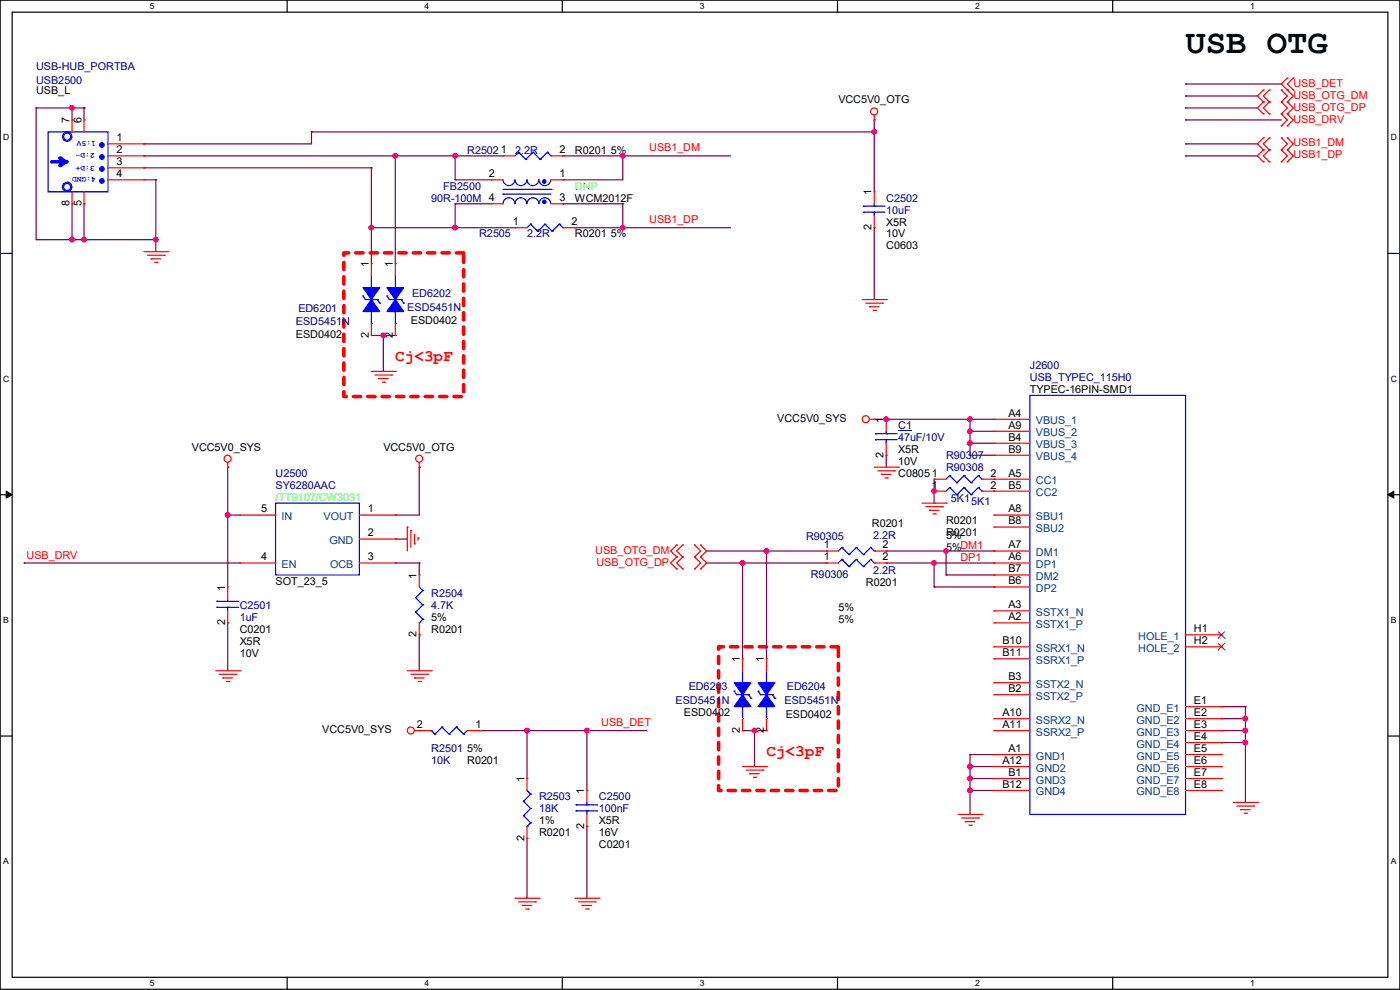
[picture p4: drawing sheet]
<svg xmlns="http://www.w3.org/2000/svg" width="297mm" height="210mm" viewBox="0 0 297 210" stroke-linecap="round" stroke-linejoin="round" font-family="sans-serif">
<path d="M0 0h297v209.8h-297zM2.6 2.6h291.8v204.7h-291.8z" fill="none" stroke="#000" stroke-width=".25"/>
<g fill="#fff">
<path d="M31.7 .3h1v2h-1z"/>
<path d="M31.7 207.6h1v1.9h-1z"/>
</g>
<path d="M60.9 0v2.6M60.9 207.3v2.5" fill="none" stroke="#000" stroke-width=".25"/>
<g fill="#fff">
<path d="M90.1 .3h1v2h-1z"/>
<path d="M90.1 207.6h1v1.9h-1z"/>
</g>
<path d="M119.3 0v2.6M119.3 207.3v2.5" fill="none" stroke="#000" stroke-width=".25"/>
<g fill="#fff">
<path d="M148.5 .3h.9v2h-.9z"/>
<path d="M148.5 207.6h.9v1.9h-.9z"/>
</g>
<path d="M177.7 0v2.6M177.7 207.3v2.5" fill="none" stroke="#000" stroke-width=".25"/>
<g fill="#fff">
<path d="M206.8 .3h1v2h-1z"/>
<path d="M206.8 207.6h1v1.9h-1z"/>
</g>
<path d="M236.1 0v2.6M236.1 207.3v2.5" fill="none" stroke="#000" stroke-width=".25"/>
<g fill="#fff">
<path d="M265.2 .3h1v2h-1z"/>
<path d="M265.2 207.6h1v1.9h-1z"/>
<path d="M.7 28.2h1.2v1.9h-1.2z"/>
<path d="M295.1 28.2h1.2v1.9h-1.2z"/>
<path d="M.7 79.3h1.2v2h-1.2z"/>
<path d="M295.1 79.3h1.2v2h-1.2z"/>
</g>
<path d="M0 53.8h2.6M294.4 53.8h2.6" fill="none" stroke="#000" stroke-width=".25"/>
<g fill="#fff">
<path d="M.7 130.5h1.2v2h-1.2z"/>
<path d="M295.1 130.5h1.1v2h-1.1z"/>
</g>
<path d="M0 104.9h2.6M294.4 104.9h2.6" fill="none" stroke="#000" stroke-width=".25"/>
<path d="M1.3 104.2l1.3 .7-1.3 .8zM294.4 104.9l1.3-.7v1.5z" fill="#000" stroke="#000" stroke-width=".21"/>
<g fill="#fff">
<path d="M.7 181.7h1.2v2h-1.2z"/>
<path d="M295.1 181.7h1.1v2h-1.1z"/>
</g>
<path d="M0 156.1h2.6M294.4 156.1h2.6" fill="none" stroke="#000" stroke-width=".25"/>
<path d="M72.9 53.6h25.4v30.5h-25.4zM152.4 137.2h25.4v30.5h-25.4z" fill="none" stroke="#f00" stroke-width=".76" stroke-dasharray="1.5 1.5"/>
<g fill="none" stroke="#800040" stroke-width=".25">
<path d="M251.5 17.8h.1M251.5 17.8h20.3M7.7 22.9h.1M7.7 22.9h10.1M7.7 22.9v27.9h25.4M15.3 22.9h.1M15.3 22.9v2.5M17.8 22.9h.1M17.8 22.9v2.5M30.5 33.1h.1M30.5 35.6h.1M30.5 30.5h.1"/>
<path d="M30.5 33.1h76.2M30.5 35.6h48.3M30.5 38.1h2.6M33.1 38.1h.1M33.1 38.1v15.3M66.1 28h.1M66.1 28h119.4M66.1 28v2.5h-35.6M78.8 35.6h.1M78.8 35.6v20.3M83.9 33.1h.1M83.9 33.1v22.8"/>
<path d="M96.6 33.1h.1M96.6 38.1h.1M96.6 38.1h7.6M96.6 33.1v5M119.4 33.1h.1M119.4 38.1h.1M119.4 33.1h35.6M132.1 33.1h.1M132.1 33.1v5h-12.7M185.5 25.4h.1M185.5 28h.1M185.5 25.4v15.3"/>
<path d="M251.5 22.9h.1M251.5 20.4h.1M251.5 25.4h.1M251.5 30.5h.1M251.5 33.1h.1M251.5 33.1h15.2M251.5 22.9h15.2M251.5 20.4h15.2M251.5 30.5h15.2M251.5 25.4h20.3M15.3 50.8h.1M15.3 43.2v7.6"/>
<path d="M17.8 43.2h.1M17.8 50.8h.1M17.8 43.2v7.6M33.1 50.8h.1M78.8 48.3h.1M78.8 48.3h30.5M96.6 48.3h.1M96.6 43.2h.1M96.6 43.2v5.1M96.6 43.2h7.6M119.4 43.2h.1M119.4 43.2h12.7"/>
<path d="M122 48.3h.1M122 48.3h33M132.1 48.3h.1M132.1 43.2h.1M132.1 43.2v5.1M185.5 48.3h.1M185.5 48.3v15.2M78.8 71.2h5.1M81.3 78.8h.1M81.3 71.2h.1M81.3 71.2v7.6M83.9 71.2h.1"/>
<path d="M48.3 99.1h.1M48.3 99.1v25.4M88.9 99.1h.1M88.9 99.1v10.2h-5M185.5 88.9h25.4M188 88.9h.1M188 96.6h.1M188 96.6v2.5M205.8 91.5h.1M205.8 88.9h.1M205.8 94h.1M205.8 96.6h.1"/>
<path d="M205.8 88.9v7.7M205.8 91.5h5.1M205.8 94h5.1M205.8 96.6h5.1M5.1 119.4h.1M5.1 119.4h45.7M48.3 109.3h.1M48.3 109.3h2.5M83.9 109.3h.1M83.9 119.4h.1M83.9 114.3h.1M83.9 119.4h5"/>
<path d="M83.9 114.3h2.5M88.9 119.4h.1M88.9 119.4v2.6M149.9 119.4h25.4M149.9 116.9h25.4M157.5 119.4h.1M157.5 119.4v20.3M162.6 116.9h.1M162.6 116.9v22.8M175.3 119.4h.1M175.3 116.9h.1M188 116.9h.1"/>
<path d="M188 119.4h.1M188 119.4h22.9M188 116.9h22.9M198.2 104.2h.1M198.2 106.7h.1M198.2 101.6v5.1M198.2 119.4v5.1M200.7 116.9v5.1M210.9 116.9h.1M210.9 119.4h.1M48.3 132.1h.1M48.3 132.1v10.2"/>
<path d="M88.9 134.7h.1M88.9 134.7v7.6M198.2 124.5h.1M198.2 124.5h12.7M200.7 122h.1M200.7 122h10.2M210.9 122h.1M210.9 124.5h.1M101.6 155h.1M101.6 155h35.6M111.8 155h.1M111.8 155v10.1"/>
<path d="M124.5 155h.1M124.5 155v12.7M157.5 155h.1M157.5 155h5.1M160.1 155h.1M160.1 155v7.6M259.1 149.9h.1M259.1 152.4h.1M259.1 155h.1M259.1 157.5h.1M259.1 149.9h5.1M259.1 152.4h5.1"/>
<path d="M259.1 155h5.1M259.1 157.5h5.1M264.2 149.9h.1M264.2 152.4h.1M264.2 155h.1M264.2 157.5h.1M264.2 149.9v20.3M111.8 177.8h.1M111.8 177.8v12.7M124.5 175.3h.1M124.5 175.3v15.2M205.8 160.1h.1"/>
<path d="M205.8 162.6h.1M205.8 165.1h.1M205.8 167.7h.1M205.8 160.1v12.7M205.8 160.1h5.1M205.8 162.6h5.1M205.8 165.1h5.1M205.8 167.7h5.1"/>
</g>
<g fill="#f0f" stroke="#f0f" stroke-width=".25">
<circle cx="83.8" cy="33" r=".49"/>
<circle cx="185.4" cy="28" r=".49"/>
<circle cx="132.1" cy="33" r=".49"/>
<circle cx="96.5" cy="33" r=".49"/>
<circle cx="132.1" cy="48.3" r=".49"/>
<circle cx="78.8" cy="48.3" r=".49"/>
<circle cx="81.3" cy="71.1" r=".49"/>
<circle cx="96.5" cy="48.3" r=".49"/>
<circle cx="48.3" cy="109.2" r=".49"/>
<circle cx="33" cy="50.8" r=".49"/>
<circle cx="15.3" cy="22.9" r=".49"/>
<circle cx="15.3" cy="50.8" r=".49"/>
<circle cx="17.8" cy="50.8" r=".49"/>
<circle cx="205.8" cy="162.6" r=".49"/>
<circle cx="205.8" cy="165.1" r=".49"/>
<circle cx="205.8" cy="167.7" r=".49"/>
<circle cx="264.2" cy="152.4" r=".49"/>
<circle cx="264.2" cy="155" r=".49"/>
<circle cx="264.2" cy="157.5" r=".49"/>
<circle cx="188" cy="88.9" r=".49"/>
<circle cx="205.8" cy="91.5" r=".49"/>
<circle cx="205.8" cy="88.9" r=".49"/>
<circle cx="205.8" cy="94" r=".49"/>
<circle cx="200.7" cy="116.9" r=".49"/>
<circle cx="198.1" cy="119.4" r=".49"/>
<circle cx="162.6" cy="116.9" r=".49"/>
<circle cx="157.5" cy="119.4" r=".49"/>
<circle cx="124.5" cy="155" r=".49"/>
<circle cx="111.8" cy="155" r=".49"/>
<circle cx="198.1" cy="104.2" r=".49"/>
<circle cx="160" cy="155" r=".49"/>
</g>
<g fill="none" stroke="#f00" stroke-width=".25">
<path d="M268 19.1h.1M268 19.1l-1.3 1.3 1.3 1.2M269.3 19.1h.1M269.3 19.1l-1.3 1.3 1.3 1.2M271.8 19.1h.1M271.8 19.1l1.3 1.3-1.3 1.2M273.1 19.1h.1M273.1 16.6h.1M273.1 16.6l-1.3 1.2 2.6 2.6-1.3 1.2M274.4 16.6h.1M274.4 19.1h.1M274.4 16.6l-1.3 1.2 1.3 1.3"/>
<path d="M104.2 38.1h.1M104.2 38.1h2.5M106.7 33.1h.1M106.7 33.1h2.6M116.9 38.1h2.5M116.9 33.1h2.5M119.4 38.1h.1M119.4 33.1h.1M185.5 25.4h.1M185.5 24.4v1M268 24.2h.1M268 21.6h.1"/>
<path d="M268 34.3h.1M268 31.8h.1M268 29.3h.1M268 21.6l-1.3 1.3 1.3 1.3M268 29.3l-1.3 1.2 1.3 1.3M268 31.8l-1.3 1.3 1.3 1.2M269.3 21.6h.1M269.3 24.2h.1M269.3 31.8h.1M269.3 34.3h.1M269.3 29.3h.1M269.3 21.6l-1.3 1.3 1.3 1.3"/>
<path d="M269.3 29.3l-1.3 1.2 1.3 1.3M269.3 31.8l-1.3 1.3 1.3 1.2M271.8 21.6h.1M271.8 24.2h.1M271.8 26.7h.1M271.8 31.8h.1M271.8 34.3h.1M271.8 29.3h.1M271.8 21.6l1.3 1.3-1.3 1.3M271.8 24.2l1.3 1.2-1.3 1.3M271.8 31.8l1.3 1.3-1.3 1.2M271.8 29.3l1.3 1.2-1.3 1.3"/>
<path d="M273.1 21.6h.1M273.1 24.2h.1M273.1 26.7h.1M273.1 31.8h.1M273.1 34.3h.1M273.1 29.3h.1M273.1 21.6l1.3 1.3-1.3 1.3M273.1 24.2l1.3 1.2-1.3 1.3M273.1 31.8l1.3 1.3-1.3 1.2M273.1 29.3l1.3 1.2-1.3 1.3M30.5 53.4h5.1M31.3 54.1h3.5"/>
<path d="M32 54.9h.1M32 54.9h2.1M32.8 55.7h.5M33.3 55.7h.1M34.8 54.1h.1M35.6 53.4h.1M78.8 55.9h.1M78.8 55.9v2.6M104.2 43.2h.1M104.2 43.2h2.5M109.3 48.3h.1M109.3 48.3h2.5"/>
<path d="M116.9 43.2h2.5M119.4 43.2h.1M119.4 48.3h2.6M122 48.3h.1M78.8 71.2h.1M78.8 78.8h5.1M78.8 68.6v2.6M79.5 79.5h3.6M83.1 79.5h.1M83.9 78.8h.1M182.9 63.5h5.1M183.7 64.3h3.5"/>
<path d="M184.4 65.1h.1M184.4 65.1h2.1M185.2 65.8h.5M185.7 65.8h.1M187.2 64.3h.1M188 63.5h.1M48.3 99.1h.1M48.3 98.1v1M80.3 80.3h.1M80.3 80.3h2M81.1 81.1h.5M81.6 81.1h.1"/>
<path d="M88.9 99.1h.1M88.9 98.1v1M184.4 88.9h1.1M185.5 88.9h.1M185.5 99.1h5M186.2 99.9h3.6M188 88.9h.1M188 96.6h.1M188 88.9v2.6M188 94v2.6M189.8 99.9h.1M190.5 99.1h.1"/>
<path d="M210.9 88.9h.1M210.9 91.5h.1M210.9 96.6h.1M210.9 94h.1M210.9 88.9h7.6M210.9 91.5h7.6M210.9 96.6h7.6M210.9 94h7.6M50.8 119.4h.1M50.8 109.3h.1M50.8 119.4h7.7M50.8 109.3h7.7"/>
<path d="M76.2 119.4h7.7M76.2 114.3h7.7M76.2 109.3h7.7M83.9 119.4h.1M83.9 114.3h.1M83.9 109.3h.1M86.4 111.8h.1M86.4 111.8v5.1M87.2 112.6h.1M87.2 112.6v3.5M87.9 115.4h.1M87.9 113.3v2.1"/>
<path d="M88.7 114.1h.1M88.7 114.1v.5M143.6 118.2h.1M143.6 115.6h.1M143.6 118.2l-1.3 1.2 1.3 1.3M143.6 115.6l-1.3 1.3 1.3 1.3M144.8 118.2h.1M144.8 115.6h.1M144.8 118.2l-1.2 1.2 1.2 1.3M144.8 115.6l-1.2 1.3 1.2 1.3M147.4 118.2h.1M147.4 115.6h.1"/>
<path d="M147.4 118.2l1.2 1.2-1.2 1.3M147.4 115.6l1.2 1.3-1.2 1.3M148.6 118.2h.1M148.6 115.6h.1M148.6 118.2l1.3 1.2-1.3 1.3M148.6 115.6l1.3 1.3-1.3 1.3M175.3 116.9h.1M175.3 119.4h.1M175.3 116.9h2.5M175.3 119.4h2.5M185.5 116.9h2.5M185.5 119.4h2.5"/>
<path d="M187 100.6h.1M187 100.6h2M187.7 101.4h.6M188 116.9h.1M188 119.4h.1M188.3 101.4h.1M195.6 106.7h5.1M196.4 107.5h3.5M197.1 108.2h.1M197.1 108.2h2.1M197.9 109h.5M198.2 104.2h.1"/>
<path d="M198.2 104.2h2.5M198.4 109h.1M199.9 107.5h.1M200.7 106.7h.1M208.3 104.2h10.2M210.9 104.2h.1M210.9 101.6h.1M210.9 119.4h.1M210.9 116.9h.1M210.9 109.3h.1M210.9 111.8h.1M210.9 116.9h7.6"/>
<path d="M210.9 119.4h7.6M210.9 109.3h7.6M210.9 101.6h7.6M210.9 111.8h7.6M88.9 122h.1M88.9 134.7h.1M88.9 122v2.5M88.9 132.1v2.6M143.6 120.7h.1M144.8 120.7h.1M147.4 120.7h.1M148.6 120.7h.1"/>
<path d="M157.5 139.7h.1M157.5 139.7v2.6M162.6 139.7h.1M162.6 139.7v2.6M210.9 132.1h.1M210.9 129.6h.1M210.9 139.7h.1M210.9 137.2h.1M210.9 122h.1M210.9 124.5h.1M210.9 132.1h7.6M210.9 129.6h7.6"/>
<path d="M210.9 139.7h7.6M210.9 137.2h7.6M210.9 122h7.6M210.9 124.5h7.6M251.5 137.2h7.6M251.5 134.7h7.6M259.1 134.7h.1M259.1 137.2h.1M45.8 142.3h5M46.5 143h3.6M47.3 143.8h.1M47.3 143.8h2"/>
<path d="M48 144.6h.6M48.6 144.6h.1M50.1 143h.1M50.8 142.3h.1M86.4 142.3h5.1M87.2 143h3.5M87.9 143.8h.1M87.9 143.8h2.1M87.9 155h3.6M88.7 144.6h.5M88.9 155h.1M89.2 144.6h.1"/>
<path d="M90.7 143h.1M91.5 142.3h.1M99.1 155h2.5M101.6 155h.1M157.5 155h.1M157.5 152.4v2.6M162.6 155h.1M162.6 152.4v2.6M210.9 152.4h.1M210.9 155h.1M210.9 144.8h.1M210.9 147.4h.1"/>
<path d="M210.9 155h7.6M210.9 152.4h7.6M210.9 144.8h7.6M210.9 147.4h7.6M251.5 155h7.6M251.5 152.4h7.6M251.5 149.9h7.6M251.5 157.5h7.6M259.1 149.9h.1M259.1 152.4h.1M259.1 155h.1M259.1 157.5h.1"/>
<path d="M111.8 165.1h.1M111.8 177.8h.1M111.8 165.1v2.6M111.8 175.3v2.5M124.5 167.7h.1M124.5 175.3h.1M124.5 167.7v2.5M124.5 172.8v2.5M157.5 162.6h5.1M158.3 163.4h3.5M159 164.1h.1M159 164.1h2.1"/>
<path d="M159.8 164.9h.5M160.3 164.9h.1M161.8 163.4h.1M162.6 162.6h.1M203.2 172.8h5.1M204 173.5h3.6M204.8 174.3h.1M204.8 174.3h2M205.5 175h.5M206 175h.1M207.6 173.5h.1M208.3 172.8h.1"/>
<path d="M210.9 160.1h.1M210.9 162.6h.1M210.9 167.7h.1M210.9 165.1h.1M210.9 162.6h7.6M210.9 160.1h7.6M210.9 167.7h7.6M210.9 165.1h7.6M251.5 162.6h7.6M251.5 160.1h7.6M251.5 167.7h7.6M251.5 165.1h7.6"/>
<path d="M259.1 160.1h.1M259.1 162.6h.1M259.1 165.1h.1M259.1 167.7h.1M261.7 170.2h5M262.4 171h3.6M263.2 171.7h.1M263.2 171.7h2M263.9 172.5h.6M264.5 172.5h.1M266 171h.1M266.7 170.2h.1"/>
<path d="M109.3 190.5h5M110 191.3h3.6M110.8 192.1h.1M110.8 192.1h2M111.5 192.8h.6M112.1 192.8h.1M113.6 191.3h.1M114.3 190.5h.1M122 190.5h5M122.7 191.3h3.6M123.5 192.1h.1M123.5 192.1h2"/>
<path d="M124.2 192.8h.6M124.8 192.8h.1M126.3 191.3h.1M127 190.5h.1"/>
<circle cx="185.4" cy="23.6" r=".74"/>
<circle cx="48.3" cy="97.3" r=".74"/>
<circle cx="88.9" cy="97.3" r=".74"/>
<circle cx="183.7" cy="88.9" r=".74"/>
<circle cx="87.1" cy="155" r=".74"/>
</g>
<g fill="none" stroke="#00f" stroke-width=".25">
<path d="M10.2 28h12.7v12.7h-12.7zM106.7 38.1a1.25 1.25 0 0 0 1.3 1.3 1.25 1.25 0 0 0 1.2-1.3M109.3 38.1a1.25 1.25 0 0 0 1.2 1.3 1.25 1.25 0 0 0 1.3-1.3M110 32.3h.1M110 32.3l-.7 .8M110 32.3l1.5 1.5M111.5 33.8h.1M111.8 38.1a1.25 1.25 0 0 0 1.3 1.3 1.25 1.25 0 0 0 1.2-1.3M113.1 32.3h.1M113.1 32.3l-1.6 1.5M113.1 32.3l1.5 1.5M114.3 38.1a1.25 1.25 0 0 0 1.3 1.3 1.25 1.25 0 0 0 1.2-1.3"/>
<path d="M114.6 33.8h.1M116.1 32.3h.1M116.1 32.3l-1.5 1.5M116.1 32.3l.8 .8M116.9 33.1h.1M78.8 58.5v2.5M106.7 43.2a1.25 1.25 0 0 1 1.3-1.2 1.25 1.25 0 0 1 1.2 1.2M106.7 41.2h.1M106.7 41.2h10.2M106.7 40.2h10.2M109.3 43.2a1.25 1.25 0 0 1 1.2-1.2 1.25 1.25 0 0 1 1.3 1.2M111.8 43.2a1.25 1.25 0 0 1 1.3-1.2 1.25 1.25 0 0 1 1.2 1.2"/>
<path d="M112.6 47.5h.1M112.6 47.5l-.8 .8M112.6 47.5l1.5 1.6M114.1 49.1h.1M114.3 43.2a1.25 1.25 0 0 1 1.3-1.2 1.25 1.25 0 0 1 1.2 1.2M115.6 47.5h.1M115.6 47.5l-1.5 1.6M115.6 47.5l1.5 1.6M116.9 40.2h.1M117.1 49.1h.1M118.7 47.5h.1M118.7 47.5l-1.6 1.6"/>
<path d="M118.7 47.5l.7 .8M119.4 48.3h.1M77 62.8h.1M77 62.8l.5 .7h2.6M78.8 61h.1M78.8 68.6h.1M78.8 66.1v2.5M80.1 63.5h.1M80.1 63.5l.5 .8M80.6 64.3h.1M185.7 93.3h.1M185.7 92h.1"/>
<path d="M185.7 93.3h4.6M185.7 92h4.6M188 92h.1M188 93.3h.1M188 91.5v.5M188 93.3v.7M218.5 83.9h33v88.9h-33zM58.5 106.7h17.7v15.3h-17.7zM178.6 116.1h.1M178.6 118.7h.1M178.6 116.1l-.8 .8M178.6 116.1l1.5 1.5"/>
<path d="M178.6 118.7l-.8 .7M178.6 118.7l1.5 1.5M180.1 117.6h.1M181.7 116.1h.1M181.7 118.7h.1M181.7 116.1l-1.6 1.5M181.7 116.1l1.5 1.5M181.7 118.7l-1.6 1.5M181.7 118.7l1.5 1.5M183.2 117.6h.1M184.7 116.1h.1M184.7 118.7h.1"/>
<path d="M184.7 116.1l-1.5 1.5M184.7 116.1l.8 .8M184.7 118.7l-1.5 1.5M184.7 118.7l.8 .7M185.5 116.9h.1M185.5 119.4h.1M201.5 103.4h.1M201.5 103.4l-.8 .8M201.5 103.4l1.5 1.5M203 104.9h.1M204.5 103.4h.1M204.5 103.4l-1.5 1.5"/>
<path d="M204.5 103.4l1.5 1.5M206 104.9h.1M207.6 103.4h.1M207.6 103.4l-1.6 1.5M207.6 103.4l.7 .8M208.3 104.2h.1M88.2 126.8h.1M88.2 129.8h.1M88.2 126.8l1.5 1.5M88.2 129.8l1.5 1.6M88.9 132.1h.1M88.9 124.5l.8 .8"/>
<path d="M89.7 125.3h.1M89.7 128.3h.1M89.7 131.4h.1M89.7 125.3l-1.5 1.5M89.7 128.3l-1.5 1.5M89.7 131.4l-.8 .7M180.1 120.2h.1M183.2 120.2h.1M91.5 155h.1M91.5 155l.7 .7M92.2 155.7h.1M93.8 154.2h.1"/>
<path d="M93.8 154.2l1.5 1.5M93.8 154.2l-1.6 1.5M95.3 155.7h.1M96.8 154.2h.1M96.8 154.2l1.5 1.5M96.8 154.2l-1.5 1.5M98.3 155.7h.1M99.1 155l-.8 .7M155.7 146.6h.1M155.7 146.6l.6 .8h2.5M157.5 144.8h.1M157.5 152.4h.1"/>
<path d="M157.5 142.3v2.5M157.5 149.9v2.5M158.8 147.4h.1M158.8 147.4l.5 .7M159.3 148.1h.1M160.8 146.6h.1M160.8 146.6l.5 .8h2.6M162.6 144.8h.1M162.6 152.4h.1M162.6 142.3v2.5M162.6 149.9v2.5M163.9 147.4h.1"/>
<path d="M163.9 147.4l.5 .7M164.4 148.1h.1M111 170h.1M111 173h.1M111 170l1.6 1.5M111 173l1.6 1.5M111.8 175.3h.1M111.8 167.7l.8 .7M112.6 168.4h.1M112.6 171.5h.1M112.6 174.5h.1M112.6 168.4l-1.6 1.6"/>
<path d="M112.6 171.5l-1.6 1.5M112.6 174.5l-.8 .8M122.2 172h.1M122.2 170.7h.1M122.2 172h4.6M122.2 170.7h4.6M124.5 170.7h.1M124.5 172h.1M124.5 170.2v.5M124.5 172v.8"/>
<circle cx="14.2" cy="39.6" r=".99"/>
<circle cx="14.2" cy="39.6" r=".74"/>
</g>
<g fill="#00f" stroke="#00f" stroke-width=".25">
<path d="M155.7 144.8h3.6l-1.8 2.6z" fill-rule="evenodd"/>
<path d="M157.5 147.4l1.8 2.5h-3.6z" fill-rule="evenodd"/>
<path d="M77 61h3.6l-1.8 2.5z" fill-rule="evenodd"/>
<path d="M78.8 63.5l1.8 2.6h-3.6z" fill-rule="evenodd"/>
<path d="M160.8 144.8h3.6l-1.8 2.6z" fill-rule="evenodd"/>
<path d="M162.6 147.4l1.8 2.5h-3.6z" fill-rule="evenodd"/>
<circle cx="115.5" cy="38.5" r=".36"/>
<circle cx="115.5" cy="42.8" r=".36"/>
</g>
<path d="M258.4 135.4h.1M258.4 137.9h.1M258.4 134l1.4 1.4M258.4 136.4l1.4 1.5M259.8 135.4h.1M259.8 137.9h.1M259.8 134l-1.4 1.4M259.8 136.4l-1.4 1.5" fill="none" stroke="#804000" stroke-width=".21"/>
<path d="M190.5 91.4h3" fill="none" stroke="#000080" stroke-width=".21"/>
<path d="M11 34.3h3" fill="none" stroke="#00f" stroke-width=".76"/>
<circle cx="14" cy="34.3" r=".38" fill="#00f"/>
<path d="M14 34.3l-1.3 .8" fill="none" stroke="#00f" stroke-width=".76"/>
<circle cx="12.7" cy="35.1" r=".38" fill="#00f"/>
<path d="M12.7 33.6l1.3 .7" fill="none" stroke="#00f" stroke-width=".76"/>
<circle cx="12.7" cy="33.6" r=".38" fill="#00f"/>
<g fill="#00f" stroke="#00f" stroke-width=".25">
<path d="M82.1 61h3.5l-1.7 2.5z" fill-rule="evenodd"/>
<path d="M83.9 63.5l1.7 2.6h-3.5z" fill-rule="evenodd"/>
<circle cx="21.6" cy="33.3" r=".49"/>
<circle cx="21.6" cy="38.4" r=".49"/>
<circle cx="21.6" cy="35.8" r=".49"/>
<circle cx="21.6" cy="30.8" r=".49"/>
</g>
<g fill="none" stroke="#00f" stroke-width=".25">
<path d="M83.9 58.5v2.5M183.2 45h.1M183.2 43.7h.1M183.2 45h4.5M183.2 43.7h4.5M185.5 43.7h.1M185.5 45h.1M185.5 43.2v.5M185.5 45v.8M82.1 62.8h.1M82.1 62.8l.5 .7h2.5M83.9 61h.1"/>
<path d="M83.9 68.6h.1M83.9 66.1v2.5M85.1 63.5h.1M85.1 63.5l.5 .8M85.6 64.3h.1M201.5 100.9h.1M201.5 100.9l-.8 .7M201.5 100.9l1.5 1.5M203 102.4h.1M204.5 100.9h.1M204.5 100.9l-1.5 1.5M204.5 100.9l1.5 1.5"/>
<path d="M206 102.4h.1M207.6 100.9h.1M207.6 100.9l-1.6 1.5M207.6 100.9l.7 .7M208.3 101.6h.1M46 128.8h.1M46 127.6h.1M46 128.8h4.6M46 127.6h4.6M48.3 127.6h.1M48.3 128.8h.1M48.3 127v.6"/>
<path d="M48.3 128.8v.8"/>
<circle cx="14.2" cy="29" r=".99"/>
<circle cx="14.2" cy="29" r=".74"/>
</g>
<g fill="none" stroke="#f00" stroke-width=".25">
<path d="M15.3 25.4h.1M15.3 25.4v2.6M17.8 25.4h.1M17.8 25.4v2.6M22.9 33.1h7.6M22.9 35.6h7.6M22.9 38.1h7.6M22.9 30.5h7.6M30.5 33.1h.1M30.5 35.6h.1M30.5 38.1h.1M30.5 30.5h.1"/>
<path d="M15.3 43.2h.1M15.3 40.7v2.5M17.8 43.2h.1M17.8 40.7v2.5M83.9 55.9h.1M83.9 55.9v2.6M185.5 40.7h.1M185.5 48.3h.1M185.5 40.7v2.5M185.5 45.8v2.5M83.9 71.2h.1M83.9 68.6v2.6"/>
<path d="M198.2 101.6h.1M198.2 101.6h2.5M208.3 101.6h2.6M210.9 101.6h.1M48.3 124.5h.1M48.3 132.1h.1M48.3 124.5v2.5M48.3 129.6v2.5"/>
</g>
<g fill="#f0f" stroke="#f0f" stroke-width=".25">
<circle cx="83.8" cy="33" r=".49"/>
<circle cx="185.4" cy="28" r=".49"/>
<circle cx="132.1" cy="33" r=".49"/>
<circle cx="96.5" cy="33" r=".49"/>
<circle cx="132.1" cy="48.3" r=".49"/>
<circle cx="78.8" cy="48.3" r=".49"/>
<circle cx="81.3" cy="71.1" r=".49"/>
<circle cx="96.5" cy="48.3" r=".49"/>
<circle cx="48.3" cy="109.2" r=".49"/>
<circle cx="33" cy="50.8" r=".49"/>
<circle cx="15.3" cy="22.9" r=".49"/>
<circle cx="15.3" cy="50.8" r=".49"/>
<circle cx="17.8" cy="50.8" r=".49"/>
<circle cx="205.8" cy="162.6" r=".49"/>
<circle cx="205.8" cy="165.1" r=".49"/>
<circle cx="205.8" cy="167.7" r=".49"/>
<circle cx="264.2" cy="152.4" r=".49"/>
<circle cx="264.2" cy="155" r=".49"/>
<circle cx="264.2" cy="157.5" r=".49"/>
<circle cx="188" cy="88.9" r=".49"/>
<circle cx="205.8" cy="91.5" r=".49"/>
<circle cx="205.8" cy="88.9" r=".49"/>
<circle cx="205.8" cy="94" r=".49"/>
<circle cx="200.7" cy="116.9" r=".49"/>
<circle cx="198.1" cy="119.4" r=".49"/>
<circle cx="162.6" cy="116.9" r=".49"/>
<circle cx="157.5" cy="119.4" r=".49"/>
<circle cx="124.5" cy="155" r=".49"/>
<circle cx="111.8" cy="155" r=".49"/>
<circle cx="198.1" cy="104.2" r=".49"/>
<circle cx="160" cy="155" r=".49"/>
</g>
<text font-size="7.2" x="251.5" y="11.2">USB OTG</text>
<g font-size="3.4" fill="#f00">
<text x="83.9" y="76.5">Cj&lt;3pF</text>
<text x="162.6" y="160.3">Cj&lt;3pF</text>
</g>
<g font-size="2.3" fill="#000080">
<text x="7.7" y="17.9">USB2500</text>
<text x="7.7" y="14.8">USB-HUB_PORTBA</text>
<text x="99.1" y="32.6">R25021</text>
<text x="109.3" y="32.6">2.2R</text>
<text x="94" y="40.2">FB2500</text>
<text x="91.5" y="42.8">90R-100M 4</text>
<text x="188" y="42.8">C2502</text>
<text x="188" y="45.3">10uF</text>
<text x="101.6" y="50.4">R2505</text>
<text x="111.8" y="50.4">2.2R</text>
<text x="86.4" y="65.9">ESD5451N</text>
<text x="87.4" y="63.1">ED6202</text>
<text x="62.8" y="68.9">ESD5451N</text>
<text x="63.3" y="66.1">ED6201</text>
<text x="218.5" y="78.3">J2600</text>
<text x="218.5" y="80.9">USB_TYPEC_115H0</text>
<text x="190.6" y="91">C1</text>
<text x="190.6" y="93.6">47uF/10V</text>
<text x="58.5" y="101.2">U2500</text>
<text x="200.7" y="99.9">R90308</text>
<text x="200.7" y="97.4">R90307</text>
<text x="58.5" y="103.7">SY6280AAC</text>
<text x="201.7" y="106.5">5K15K1</text>
<text x="171" y="114.6">R90305</text>
<text x="185.2" y="114.4">2.2R</text>
<text x="172" y="122.5">R90306</text>
<text x="185.2" y="121.8">2.2R</text>
<text x="50.8" y="129.1">C2501</text>
<text x="50.8" y="131.7">1uF</text>
<text x="91.5" y="126.6">R2504</text>
<text x="91.5" y="129.1">4.7K</text>
<text x="143.3" y="149.4">ESD5451N</text>
<text x="146.1" y="146.4">ED6203</text>
<text x="166.4" y="149.4">ESD5451N</text>
<text x="166.9" y="146.4">ED6204</text>
<text x="91.5" y="159.6">R2501</text>
<text x="91.5" y="162.1">10K</text>
<text x="114.4" y="169.8">R2503</text>
<text x="114.4" y="172.3">18K</text>
<text x="127" y="169.8">C2500</text>
<text x="127" y="172.3">100nF</text>
</g>
<g font-size="2.3">
<text x="7.7" y="19.9">USB_L</text>
<text x="177.9" y="21.9">VCC5V0_OTG</text>
<text x="14.7" y="26.2" transform="rotate(-90 14.7 26.2)">7</text>
<text x="17.3" y="26.2" transform="rotate(-90 17.3 26.2)">6</text>
<text x="24.7" y="30">1</text>
<text x="24.7" y="32.5">2</text>
<text x="24.7" y="35.1">3</text>
<text x="118.7" y="32.5">2</text>
<text x="122" y="32.6">R0201</text>
<text x="129.6" y="32.6">5%</text>
<text x="24.7" y="37.6">4</text>
<text x="103.7" y="37.6">2</text>
<text x="118.7" y="37.6">1</text>
<text x="184.9" y="41.4" transform="rotate(-90 184.9 41.4)">1</text>
<text x="14.7" y="43.7" transform="rotate(-90 14.7 43.7)">8</text>
<text x="17.3" y="43.7" transform="rotate(-90 17.3 43.7)">5</text>
<text x="108.8" y="47.8">1</text>
<text x="118.7" y="42.7">3</text>
<text x="121.2" y="47.8">2</text>
<text x="122" y="42.8">WCM2012F</text>
<text x="188" y="47.8">X5R</text>
<text x="122" y="50.4">R0201</text>
<text x="129.6" y="50.4">5%</text>
<text x="184.9" y="48.8" transform="rotate(-90 184.9 48.8)">2</text>
<text x="188" y="52.9">C0603</text>
<text x="188" y="50.4">10V</text>
<text x="78.2" y="56.7" transform="rotate(-90 78.2 56.7)">1</text>
<text x="83.3" y="56.7" transform="rotate(-90 83.3 56.7)">1</text>
<text x="62.8" y="71.7">ESD0402</text>
<text x="78.2" y="71.7" transform="rotate(-90 78.2 71.7)">2</text>
<text x="83.3" y="71.7" transform="rotate(-90 83.3 71.7)">2</text>
<text x="87.2" y="68.7">ESD0402</text>
<text x="218.5" y="83.4">TYPEC-16PIN-SMD1</text>
<text x="164.9" y="89.5">VCC5V0_SYS</text>
<text x="187.5" y="89.7" transform="rotate(-90 187.5 89.7)">1</text>
<text x="213.9" y="88.4">A4</text>
<text x="40.7" y="95.6">VCC5V0_SYS</text>
<text x="81.3" y="95.6">VCC5V0_OTG</text>
<text x="213.9" y="90.9">A9</text>
<text x="213.9" y="93.5">B4</text>
<text x="187.5" y="97.1" transform="rotate(-90 187.5 97.1)">2</text>
<text x="190.6" y="101.2">C08051</text>
<text x="190.6" y="96.1">X5R</text>
<text x="190.6" y="98.6">10V</text>
<text x="210.1" y="101.1">2</text>
<text x="213.9" y="101.1">A5</text>
<text x="213.9" y="96">B9</text>
<text x="197.7" y="103.6">1</text>
<text x="210.1" y="103.6">2</text>
<text x="213.9" y="103.6">B5</text>
<text x="55.4" y="108.7">5</text>
<text x="78" y="113.8">2</text>
<text x="78" y="108.7">1</text>
<text x="185" y="111.8">R0201</text>
<text x="200.7" y="113.6">R0201</text>
<text x="200.7" y="111.1">R0201</text>
<text x="213.9" y="108.7">A8</text>
<text x="213.9" y="111.3">B8</text>
<text x="55.4" y="118.9">4</text>
<text x="78" y="118.9">3</text>
<text x="174.8" y="116.3">1</text>
<text x="174.8" y="118.9">1</text>
<text x="187.3" y="116.3">2</text>
<text x="187.3" y="118.9">2</text>
<text x="200.7" y="116.9">5%DM1</text>
<text x="200.7" y="114.4">5%</text>
<text x="213.9" y="118.9">A6</text>
<text x="213.9" y="116.3">A7</text>
<text x="47.8" y="125.3" transform="rotate(-90 47.8 125.3)">1</text>
<text x="58.5" y="124">SOT_23_5</text>
<text x="88.4" y="122.7" transform="rotate(-90 88.4 122.7)">1</text>
<text x="183.7" y="124.3">R0201</text>
<text x="213.9" y="121.4">B7</text>
<text x="213.9" y="124">B6</text>
<text x="91.5" y="131.7">5%</text>
<text x="177.9" y="129.6">5%</text>
<text x="213.9" y="131.6">A2</text>
<text x="213.9" y="129">A3</text>
<text x="47.8" y="132.6" transform="rotate(-90 47.8 132.6)">2</text>
<text x="50.8" y="134.2">C0201</text>
<text x="50.8" y="136.7">X5R</text>
<text x="88.4" y="135.2" transform="rotate(-90 88.4 135.2)">2</text>
<text x="91.5" y="134.2">R0201</text>
<text x="177.9" y="132.2">5%</text>
<text x="212.7" y="136.7">B10</text>
<text x="253.3" y="134.1">H1</text>
<text x="253.3" y="136.7">H2</text>
<text x="50.8" y="139.3">10V</text>
<text x="157" y="140.5" transform="rotate(-90 157 140.5)">1</text>
<text x="162.1" y="140.5" transform="rotate(-90 162.1 140.5)">1</text>
<text x="212.7" y="139.2">B11</text>
<text x="213.9" y="144.3">B3</text>
<text x="213.9" y="146.8">B2</text>
<text x="253.3" y="149.4">E1</text>
<text x="68.4" y="155.5">VCC5V0_SYS</text>
<text x="88.4" y="154.4">2</text>
<text x="100.9" y="154.4">1</text>
<text x="145.1" y="152">ESD0402</text>
<text x="157" y="155.5" transform="rotate(-90 157 155.5)">2</text>
<text x="162.1" y="155.5" transform="rotate(-90 162.1 155.5)">2</text>
<text x="166.7" y="152.2">ESD0402</text>
<text x="212.7" y="151.9">A10</text>
<text x="212.7" y="154.4">A11</text>
<text x="253.3" y="151.9">E2</text>
<text x="253.3" y="154.4">E3</text>
<text x="99.1" y="159.6">5%</text>
<text x="213.9" y="159.5">A1</text>
<text x="253.3" y="157">E4</text>
<text x="253.3" y="159.5">E5</text>
<text x="99.1" y="162.1">R0201</text>
<text x="111.3" y="165.9" transform="rotate(-90 111.3 165.9)">1</text>
<text x="212.7" y="162.1">A12</text>
<text x="212.7" y="167.1">B12</text>
<text x="213.9" y="164.6">B1</text>
<text x="253.3" y="162.1">E6</text>
<text x="253.3" y="164.6">E7</text>
<text x="253.3" y="167.1">E8</text>
<text x="124" y="168.4" transform="rotate(-90 124 168.4)">1</text>
<text x="111.3" y="178.3" transform="rotate(-90 111.3 178.3)">2</text>
<text x="114.4" y="177.4">R0201</text>
<text x="114.4" y="174.8">1%</text>
<text x="124" y="175.8" transform="rotate(-90 124 175.8)">2</text>
<text x="127" y="179.9">C0201</text>
<text x="127" y="174.8">X5R</text>
<text x="127" y="177.4">16V</text>
</g>
<g font-size="2.3" fill="#f00">
<text x="274.4" y="23.5">USB_OTG_DP</text>
<text x="274.4" y="20.9">USB_OTG_DM</text>
<text x="274.4" y="18.4">USB_DET</text>
<text x="274.4" y="26">USB_DRV</text>
<text x="137.7" y="32.1">USB1_DM</text>
<text x="274.4" y="33.6">USB1_DP</text>
<text x="274.4" y="31.1">USB1_DM</text>
<text x="137.7" y="47.4">USB1_DP</text>
<text x="5.6" y="118.5">USB_DRV</text>
<text x="126.3" y="117.4">USB_OTG_DM</text>
<text x="126.5" y="120">USB_OTG_DP</text>
<text x="203.8" y="118.9">DP1</text>
<text x="127.6" y="154.1">USB_DET</text>
</g>
<g font-size="2.3" fill="#0f0">
<text x="122" y="40.2">DNP</text>
<text x="58.5" y="106.3">/TT9107/CW3031</text>
</g>
<g font-size="2.3" fill="#004080">
<text x="219.8" y="90">VBUS_1</text>
<text x="219.8" y="92.5">VBUS_2</text>
<text x="219.8" y="95.1">VBUS_3</text>
<text x="219.8" y="97.6">VBUS_4</text>
<text x="219.8" y="102.7">CC1</text>
<text x="219.8" y="105.2">CC2</text>
<text x="59.7" y="110.3">IN</text>
<text x="68.6" y="110.3">VOUT</text>
<text x="219.8" y="110.3">SBU1</text>
<text x="219.8" y="112.9">SBU2</text>
<text x="69.9" y="115.4">GND</text>
<text x="219.8" y="117.9">DM1</text>
<text x="59.7" y="120.5">EN</text>
<text x="70" y="120.5">OCB</text>
<text x="219.8" y="120.5">DP1</text>
<text x="219.8" y="123">DM2</text>
<text x="219.8" y="125.6">DP2</text>
<text x="219.8" y="130.6">SSTX1_N</text>
<text x="219.8" y="133.2">SSTX1_P</text>
<text x="241.5" y="135.7">HOLE_1</text>
<text x="219.8" y="140.8">SSRX1_P</text>
<text x="219.8" y="138.3">SSRX1_N</text>
<text x="241.5" y="138.3">HOLE_2</text>
<text x="219.8" y="145.9">SSTX2_N</text>
<text x="219.8" y="148.4">SSTX2_P</text>
<text x="219.8" y="153.5">SSRX2_N</text>
<text x="241.1" y="151">GND_E1</text>
<text x="241.1" y="153.5">GND_E2</text>
<text x="219.8" y="161.1">GND1</text>
<text x="219.8" y="156">SSRX2_P</text>
<text x="241.1" y="156">GND_E3</text>
<text x="241.1" y="158.6">GND_E4</text>
<text x="241.1" y="161.1">GND_E5</text>
<text x="219.8" y="163.7">GND2</text>
<text x="219.8" y="166.2">GND3</text>
<text x="241.1" y="163.7">GND_E6</text>
<text x="241.1" y="166.2">GND_E7</text>
<text x="219.8" y="168.7">GND4</text>
<text x="241.1" y="168.7">GND_E8</text>
</g>
<g font-size="1.8">
<text x="31.8" y="1.9">5</text>
<text x="90.1" y="1.9">4</text>
<text x="148.5" y="1.9">3</text>
<text x="206.8" y="1.9">2</text>
<text x="265.2" y="1.9">1</text>
<text x=".7" y="29.8">D</text>
<text x="295.1" y="29.8">D</text>
<text x=".7" y="80.9">C</text>
<text x="295.1" y="80.9">C</text>
<text x=".7" y="132.1">B</text>
<text x="295.1" y="132.1">B</text>
<text x=".7" y="183.3">A</text>
<text x="295.1" y="183.3">A</text>
<text x="31.8" y="209.2">5</text>
<text x="90.1" y="209.2">4</text>
<text x="148.5" y="209.2">3</text>
<text x="206.8" y="209.2">2</text>
<text x="265.2" y="209.2">1</text>
</g>
<g font-size="1.7" fill="#00f">
<text x="20.4" y="29.9" transform="rotate(-180 20.4 29.9)">1:5V</text>
<text x="20.1" y="32.4" transform="rotate(-180 20.1 32.4)">2:D-</text>
<text x="20.1" y="35.2" transform="rotate(-180 20.1 35.2)">3:D+</text>
<text x="20.4" y="37.5" transform="rotate(-180 20.4 37.5)">4:GND</text>
</g>
</svg>
